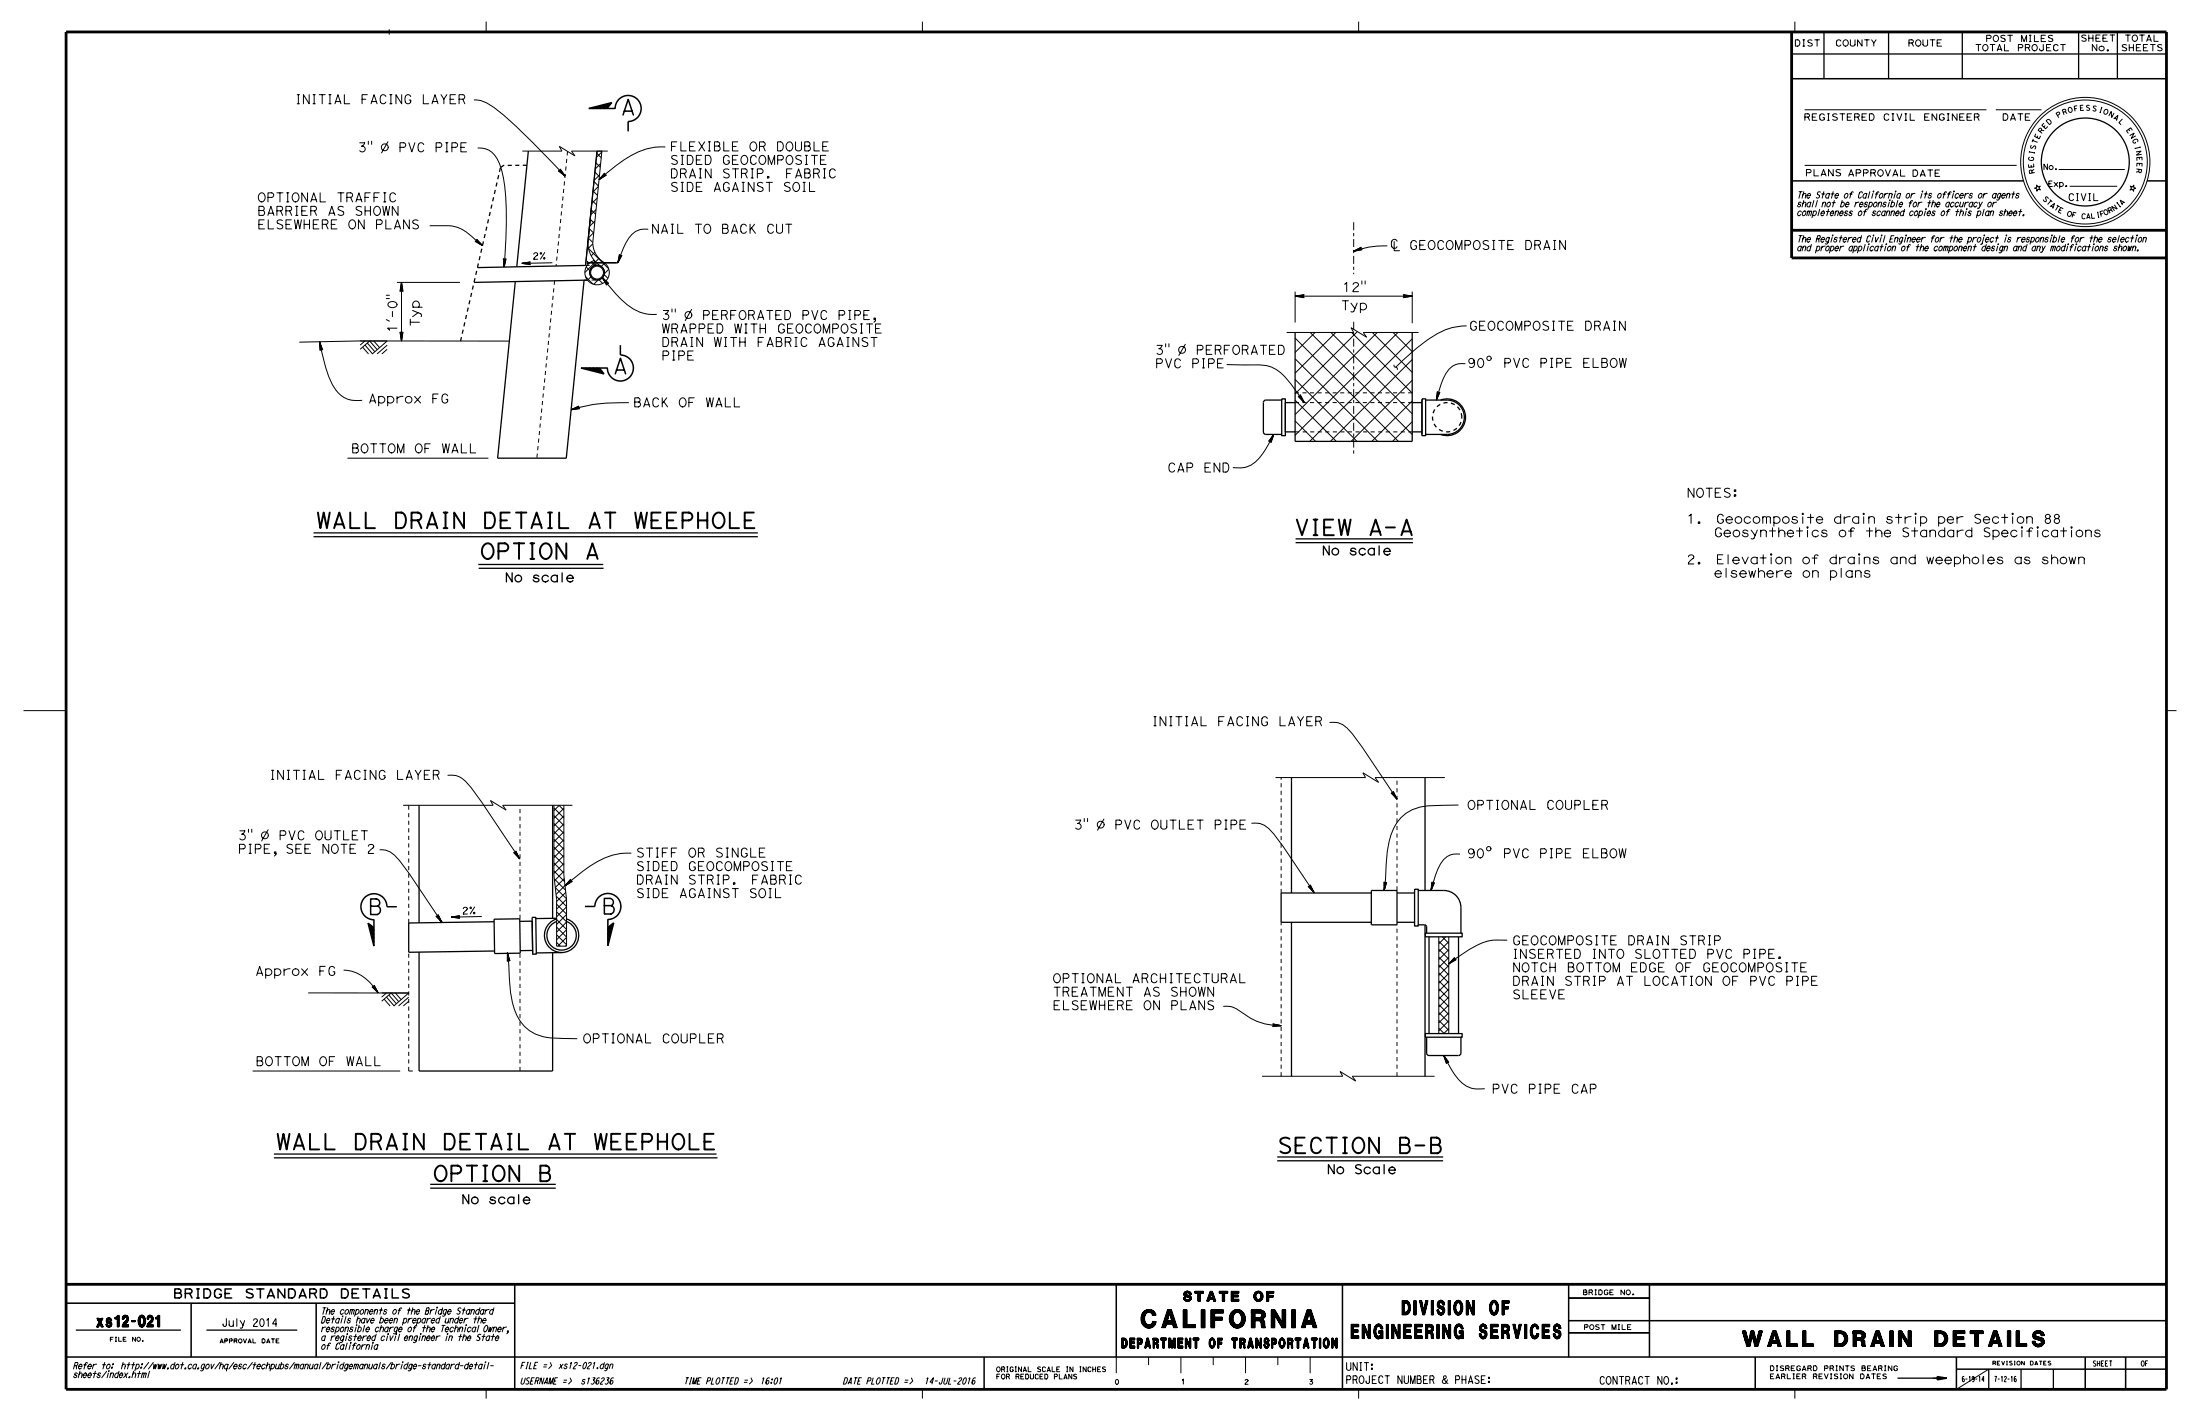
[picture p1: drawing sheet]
<svg xmlns="http://www.w3.org/2000/svg" width="432mm" height="279mm" viewBox="0 0 432 279" stroke-linecap="round" stroke-linejoin="round" font-family="sans-serif">
<g fill="none" stroke="#000" stroke-width=".25">
<path d="M351.6 10.6h73.6M358 6.3v9.1M370.7 6.3v9.1M385.1 6.3v9.1M408 6.3v9.1M415.6 6.3v9.1M103.7 29.7l-2.3 22.7M117.2 29.7l-2.3 22.4-21.2 .4M114.6 55l-3.5 34.9h-13.4l3.4-34.6M115.2 55l-22.2 .4M251.6 78.3h.7v7.2h-.7zM251.6 78.5h-3.2l-.4 .2v6.1l.2 .4h.2h3.2"/>
<path d="M254.2 79h-1.9v5.8h1.9M254.2 65.2v21.4h23v-21.4M277.2 79h1.9M279.1 78.3h.7v7.2h-.7zM279.1 78.5v6.7M279.8 78.5h4.2a3.4 3.4 0 0 1 3.4 3.4 3.4 3.4 0 0 1-3.4 3.3h-4.2M282.7 78.5a3.6 3.6 0 0 1 4.9 3.4 3.6 3.6 0 0 1-4.9 3.3M277.2 84.8h1.9M61.5 104.6h87.2M61.5 105.3h87.2M93.9 110.8h24.5M93.9 111.5h24.6"/>
<path d="M254.3 105.7h23M254.3 106.5h23M82.3 158v23.1M108.5 158v22.2M253.5 152.6v22.6M279.7 152.6v22.1M269.2 174.7h5v6.8h-5zM269.2 175.2h-17.7v5.8h17.7M274.2 175.2h3.4M277.6 174.5h.8v7.2h-.8zM278.4 174.7h5a3.4 3.4 0 0 1 3.3 3.4v5M82.3 186.8v23.4h26.2v-23.2"/>
<path d="M97 180.4l5-.1 .1 6.7-5 .1zM97 180.9l-16.8 .2v5.8l16.9-.3M102 180.8l2.5-.1v6.3M104.4 180h.8l.1 7.2h-.8zM104.5 186.5h-2.4M109.2 180.3a3.4 3.4 0 0 0-1.7 5.2 3.4 3.4 0 0 0 5.5 0 3.4 3.4 0 0 0-1.8-5.2M109.2 180.8a2.89 2.89 0 0 0-1.3 4.5 2.89 2.89 0 0 0 4.6 0 2.89 2.89 0 0 0-1.3-4.5M109.2 180.2l-4 .1M110.3 186.9l-5 .1M253.5 181v30.2M274.2 181h3.4M278.4 181.5h1.2l.3 .2 .1 1.4"/>
<path d="M279.7 181.5v29.7M279.8 183.1h7.2v.7h-7.2zM280.5 183.8v19M286.3 183.8v19M279.8 202.8h7.2v.7h-7.2zM280 203.5v3.2l.2 .4h6.1l.4-.2v-.2v-3.2M53.8 226.5h86.8M53.8 227.2h87M84.4 232.4h24.7M84.4 233.2h24.7M250.7 227h32.5M250.7 227.8h32.5"/>
<path d="M14.9 261h20.6M40.5 261h17.8M307.9 261.5h15.8M372.4 270.4h8.9M390.3 268.7v3.9M396.7 268.7v3.9M403 268.7v3.9"/>
<circle cx="409.3" cy="31.8" r="8.6"/>
<circle cx="117.2" cy="53.5" r="1.44"/>
</g>
<g fill="none" stroke="#000" stroke-width=".2">
<path d="M76.4 5.7v1.1M93 19.6l1 .1a9.9 9.9 0 0 1 4.4 2.5l5.8 5.4 6.7 6.9M95.4 4.2v2.1M181 4.2v2.1M266.7 4.2v2.1M352.3 4.2v2.1M70.6 28h1l-.2 .4-.4 .3a.58 .58 0 0 1 .6 .8 .58 .58 0 0 1-1 .1M72.3 27.7v.6M72.9 27.7v.6M76.2 27.8l-1.3 2.2M78.5 28.9h.7a.45 .45 0 0 0 .4-.4 .45 .45 0 0 0-.4-.5h-.7v1.8M80.2 28l.6 1.8 .6-1.8"/>
<path d="M83.2 28.4a.6 .6 0 0 0-.8-.3 .6 .6 0 0 0-.4 .7 .65 .65 0 0 0 .2 .9 .65 .65 0 0 0 .9-.1l.1-.1M85.6 28.9h.7a.45 .45 0 0 0 .4-.4 .45 .45 0 0 0-.4-.5h-.7v1.8M87.5 28h.4M87.5 29.8h.4M87.7 28v1.8M88.7 28.9h.7a.45 .45 0 0 0 .4-.4 .45 .45 0 0 0-.4-.5h-.7v1.8M90.5 28.9h.7M91.5 28h-1v1.8h1.1M93.8 29.1a4.1 4.1 0 0 1 4.3 3.1 30.4 30.4 0 0 1 1.3 10.7l-.5 9.5M102.5 29.7h7.8l-.5-1 3 1.9-.6-.9h7.1M109.6 33.5l1.3 1M109.7 33.5h-.2l1.4 1"/>
<path d="M109.7 33.5l1.2 1M109.8 33.5l1.1 1M109.9 33.5l1 1M109.9 33.5h-.2M109.9 33.4l1 1.1M109.9 33.3l.1-.2 .9 1.4M109.9 33.3v.2M109.9 33.3l1 1.2M109.9 33.2l1 1.3M116.2 39.3l.9 .9M116.4 37.5l.9 .8M116.6 35.6l.9 .9"/>
<path d="M116.8 33.8l.8 .9M116.9 31.9l.9 .9M117.1 30.1l.9 .9M117.2 29.7h.9l-1.8 17.9a4.8 4.8 0 0 0 2.6 4.2 2.4 2.4 0 0 1-.3 3.7 2.4 2.4 0 0 1-3.6-1.1 2.4 2.4 0 0 1 1.7-3.3l.2 1a1.45 1.45 0 0 0-1 2 1.45 1.45 0 0 0 2.2 .5 1.45 1.45 0 0 0-.1-2.3 5.5 5.5 0 0 1-2.6-4.8zM117.2 38.9l-1.1 1M117.4 36.6l-1 1.1M117.7 34.3l-1.1 1.1M117.9 32.1l-1.1 1.1M118.1 29.8l-1.1 1.1M118.7 34l-1.1 1.2M118.7 34.1l-1.1 1.1M118.7 34.2l-1.1 1"/>
<path d="M118.7 34.3l-1.1 .9M118.7 34.3v-.4l-1.1 1.3M118.7 34.3h.2M118.8 34.3l-1.2 .9M118.9 34.3l-1.3 .9M118.9 34.3l.1 .1-1.4 .8M119 34.3l-1.4 .9M130.6 28.8a12.3 12.3 0 0 0-8.4 2.8l-4.6 3.6M354.2 21.5h35.7M354.2 32.5h41.6M367.6 38l-.2 .9M370.8 39.7l-.2 .9"/>
<path d="M372 38l-.3 .9M377.2 38l-.2 .9M383.4 38l-.2 .9M391.7 21.5h9M399.7 36.3l.3 .4 .4-.2-.2 .4 .3 .4-.5-.2-.2 .4v-.4l-.5-.2 .4-.1zM404.1 33.3h12.9M406.2 36.6h9.4M418.1 36.5l.4 .2 .3-.4v.5l.4 .1-.4 .2v.4l-.3-.3-.4 .1 .3-.4zM75.8 57.9h.6M75.8 58.6h.6M77.9 55.4h12.4M78.8 55.4l.1 1.7"/>
<path d="M78.8 55.4l-.3 1.8 .1-.1M78.8 55.4v11.5M78.8 55.4l.3 1.8-.3-.2-.2 .1M78.8 55.4l-.2 1.7M78.8 55.4l-.1 1.7M78.8 55.4l.2 1.8M78.8 55.4l.2 1.7M78.8 55.4l-.2 1.8M84.3 44.3a15.5 15.5 0 0 1 5.8 .4 15.8 15.8 0 0 1 4 3l.6 .5M93.3 47.3l1.4 .9M93.4 47.3h-.2l1.5 .9M93.4 47.3l1.3 .9"/>
<path d="M93.5 47.2l1.2 1M93.5 47.2l-.1 .1M93.5 47.1l.1-.2 1.1 1.3M93.5 47.1v.1M93.5 47.1l1.2 1.1M93.5 47l1.2 1.2M98.8 50.8l.2 1.6M98.9 50.8l-.1-.1 .2 1.7M98.9 50.8l.1 1.6M98.9 50.8l.1 .1M99 50.9v1.5M99.1 50.9l-.1 1.5"/>
<path d="M99.2 50.8l-.2 1.6M99.2 50.8h.1l-.3 1.6M99.2 50.8l-.2 .1M99.3 50.8l-.3 1.6M102.4 51.7l1.6 .1M102.4 51.7h1.6M102.4 51.7l1.7 .2-.1-.1M102.4 51.7l1.7 .2M104 51.6l-1.6 .1M104 51.5l.1-.1-1.7 .3M104 51.5l-1.6 .2M104 51.5v.3"/>
<path d="M104.1 51.4l-1.7 .3M108.4 51.6l-6 .1M114.9 54.3l1.5 1.4M115.1 52.4l.7 .7M115.3 51.3l.1 .5zM115.4 51.5l5.9 .1h-5.9zM115.5 48.8l4 3.9M115.7 44.9l.8 .8M115.8 43l.9 .9M116 54.3l-.7 .7M116 41.2l.9 .8M116.1 40.7l-1.2 11.4"/>
<path d="M116.1 51.4l.7 .7M116.4 47.8l-.9 .9M116.5 45.6l-1 1.1 .8 .9M116.8 51.5l-2 2M116.8 49.5l-.8 .7M116.8 43.4l-1.1 1M117 41.1l-1.1 1.1M117.4 54.9l-.9 .9M117.5 54.9l.8 .7M117.6 50.7l-.7 .7M118.2 54.5l.9 1.5v-.2M118.2 54.5l1 1.2"/>
<path d="M118.2 54.5l.9 1.4M118.2 54.5l1.1 1.1M118.2 54.5l1.3 1.1h-.2M118.2 54.5l.9 1.3M118.2 54.5l.9 1.2M118.2 54.5l1.2 1.1M118.2 54.5a23.2 23.2 0 0 0 6.5 6.4 7.7 7.7 0 0 0 4.2 .8M118.6 53.9l.7 .7M118.7 51.6l-.7 .7M119.2 55.7l-.1 .1M119.3 55.6l-.1 .1M119.5 52.8l-.9 .9"/>
<path d="M121.6 50l-.3 1.6M121.7 50l-.4 1.6M121.7 50.1l-.4 1.5M121.8 50.2l-.5 1.4M121.8 50.2l-.2-.3-.3 1.7M121.8 50.1l-.5 1.5M121.9 50.1h.2l-.8 1.5M121.9 50.1l-.1 .1M121.9 50.1l-.6 1.5M122 50.1l-.7 1.5M127.2 45a3.9 3.9 0 0 0-4.1 2.2l-.8 1.6-1 2.8M254.2 58.1h23"/>
<path d="M254.2 58.1l1.7 .2M254.2 58.1l1.6 .1M254.2 57.2v6.1M254.2 58.1l1.8 .3-.1-.1M255.8 58l-1.6 .1M255.9 58l.1-.2-1.8 .3M255.9 58l-1.7 .1M255.9 58v.3M255.9 57.9l-1.7 .2M267.1 48.8l.3 .2-1.7 .3M267.1 48.8l-1.4 .5M267.1 48.7l-1.4 .6"/>
<path d="M267.1 48.6v.2M267.1 48.6l.1-.1-1.5 .8M267.1 48.6l-1.4 .7M267.2 48.6l-1.5 .7M267.2 48.9l-1.5 .4M267.3 55.1v.6M267.3 49l-1.6 .3M267.9 55.1v.6M272.3 48.2a17.4 17.4 0 0 0-6.6 1.1M273.6 47.4v1.8h1.1M274.2 47.3a.6 .6 0 0 0-.8-.3 .6 .6 0 0 0-.3 .8 .65 .65 0 0 0 .2 .8 .65 .65 0 0 0 .9-.2M275.4 57.9l1.8 .2"/>
<path d="M275.5 58l1.7 .1M275.5 58l-.1-.2 1.8 .3M275.5 58v.3M277.2 58.1l-1.8 .3 .1-.1M277.2 58.1l-1.8 .2M277.2 57.2v6.2M277.2 58.1l-1.7 .2M277.2 58.1l-1.7 .1M278 47.6a.6 .6 0 0 0-.8-.4 .6 .6 0 0 0-.3 .8 .65 .65 0 0 0 .2 .8 .65 .65 0 0 0 .9-.1v-.5h-.3M278.7 48.1h.7M279.7 47.2h-1v1.8h1.1M280.6 47.4a.74 .74 0 0 1 .9 .1 .74 .74 0 0 1 .1 .9 .68 .68 0 0 1-.8 .5 .68 .68 0 0 1-.5-.9z"/>
<path d="M283.3 47.6a.6 .6 0 0 0-.7-.4 .6 .6 0 0 0-.4 .8 .65 .65 0 0 0 .2 .8 .65 .65 0 0 0 .9 0v-.2M284.1 47.4a.74 .74 0 0 1 .9 .1 .74 .74 0 0 1 .2 .9 .68 .68 0 0 1-.9 .5 .68 .68 0 0 1-.4-.9zM285.7 49v-1.8l.6 1.8 .6-1.8v1.8M287.5 48.1h.7a.45 .45 0 0 0 .5-.5 .45 .45 0 0 0-.4-.4h-.8v1.8M289.5 47.4a.74 .74 0 0 1 .9 .1 .74 .74 0 0 1 .1 .9 .68 .68 0 0 1-.9 .5 .68 .68 0 0 1-.4-.9zM292.1 47.3a.58 .58 0 0 0-.6-.1 .58 .58 0 0 0-.4 .5l.5 .3a.47 .47 0 0 1 .6 .3 .47 .47 0 0 1-.3 .6l-.4 .1-.4-.2M293 47.2h.4M293 49h.4M293.2 47.2v1.8M294.2 47.2h1.1M294.7 47.2v1.8M295.9 48.1h.8"/>
<path d="M297 47.2h-1.1v1.8h1.1M299.5 47.2h.6a1 1 0 0 1-.1 1.8h-.5zM301.2 48.1h.8l.4 .9M302 48.1a.45 .45 0 0 0 .4-.5 .45 .45 0 0 0-.4-.4h-.8v1.8M303 49l.6-1.8 .6 1.8M303.1 48.5h1M304.9 47.2h.4M304.9 49h.4M305.1 47.2v1.8M307.3 47.2v1.8l-1.2-1.8v1.8M359.6 46.6l-.2 .9M366.7 48.3l-.2 .9"/>
<path d="M367.6 46.6l-.2 .9M369.2 46.6l-.2 .9M370.1 48.3l-.2 .9M374 46.6l-.2 .9M377.9 41.4l-.2 .9M385.9 41.4l-.2 .9M389.4 46.6l-.4 1.2-.2 .1M392.1 48.3l-.2 .9M393.7 46.6l-.2 .9M402.6 46.6l-.2 .9M405.8 48.3l-.2 .9M407.4 48.3l-.2 .9"/>
<path d="M410.9 48.3l-.3 .9M419.3 46.6l-.2 .9M62.7 67.1l.2 1.6M62.7 67.1l.3 1.5M62.7 67.1a25.6 25.6 0 0 0 3.3 9.5 5.3 5.3 0 0 0 5.1 2M62.7 67.1l.5 1.5M62.7 67.1l.1 1.7 .1-.1M62.7 67.1l.4 1.5M62.7 67.1l.7 1.6-.4-.1M62.7 67.1l.6 1.5M63 68.6l-.1 .1M70.7 68.5l1.9-1.6 1.4 1.7"/>
<path d="M71.2 68.1l1.1 1.4M71.6 66.9l-.9 .8M71.6 67.7l1.5 1.7M72.1 67.3l1.5 1.7M73.4 66.9l1.1 1.3M75.8 62.7l.6 .3M76 67.7l-2 1.8M76 68.5l-1.1 1M76 66.9l-3 2.6M78.6 65.2l.2 1.7M78.6 65.2l-.1-.1 .3 1.8M78.6 65.2l.2 .1 .3-.2-.3 1.8"/>
<path d="M78.7 65.3l.1 1.6M78.9 65.3l-.1 1.6M79 65.2l-.2 1.7M100 66.9h-29.3l-11.9 .2M113.5 80l.3 .2-1.7 .2M113.5 80l-1.4 .4M113.6 79.9l-1.5 .5M113.6 79.8v-.1l-1.5 .7M113.6 79.8l-1.5 .6M113.6 79.8l-.1 .2M113.6 79.7l-1.5 .7M123.4 79a33 33 0 0 0-11.3 1.4"/>
<path d="M130.2 60.9h1l-.2 .4-.4 .3a.58 .58 0 0 1 .6 .8 .58 .58 0 0 1-1 .1M131.9 60.6v.6M132.5 60.6v.6M135.7 60.7l-1.2 2.2M138.1 61.8h.7a.45 .45 0 0 0 .4-.4 .45 .45 0 0 0-.4-.5h-.7v1.8M139.9 61.8h.7M140.9 60.9h-1v1.8h1.1M141.6 61.8h.8l.4 .9M142.4 61.8a.45 .45 0 0 0 .4-.4 .45 .45 0 0 0-.4-.5h-.8v1.8M143.4 61.8h.7M144.4 60.9h-1v1.8M145.4 61.1a.74 .74 0 0 1 .9 .1 .74 .74 0 0 1 .1 .9 .68 .68 0 0 1-.9 .6 .68 .68 0 0 1-.4-.9z"/>
<path d="M146.9 61.8h.8l.4 .9M147.7 61.8a.45 .45 0 0 0 .4-.4 .45 .45 0 0 0-.4-.5h-.8v1.8M148.7 62.7l.6-1.8 .6 1.8M148.9 62.3h.9M150.5 60.9h1.2M151.1 60.9v1.8M152.3 61.8h.7M153.3 60.9h-1v1.8h1.1M154 60.9h.6a1 1 0 0 1 0 1.8h-.6zM157.6 61.8h.7a.45 .45 0 0 0 .4-.4 .45 .45 0 0 0-.4-.5h-.7v1.8M159.3 60.9l.6 1.8 .6-1.8M162.3 61.3a.6 .6 0 0 0-.8-.3 .6 .6 0 0 0-.4 .7 .65 .65 0 0 0 .2 .9 .65 .65 0 0 0 .9-.1l.1-.1"/>
<path d="M164.7 61.8h.7a.45 .45 0 0 0 .4-.4 .45 .45 0 0 0-.4-.5h-.7v1.8M166.6 60.9h.4M166.6 62.7h.4M166.8 60.9v1.8M167.8 61.8h.7a.45 .45 0 0 0 .4-.4 .45 .45 0 0 0-.4-.5h-.7v1.8M169.5 61.8h.8M170.6 60.9h-1.1v1.8h1.2M171.5 62.4h.3v.3h-.3zM171.8 62.7v.2l-.3 .3M227.1 67.8h1l-.2 .4-.4 .2a.58 .58 0 0 1 .6 .8 .58 .58 0 0 1-1 .1M228.8 67.5v.6M229.4 67.5v.6"/>
<path d="M232.6 67.6l-1.2 2.1M235 68.7h.7a.45 .45 0 0 0 .4-.5 .45 .45 0 0 0-.4-.4h-.7v1.7M236.8 68.7h.7M237.8 67.8h-1v1.7h1.1M238.5 68.6h.8l.3 .9M239.3 68.6a.45 .45 0 0 0 .3-.4 .45 .45 0 0 0-.3-.4h-.8v1.7M240.3 68.7h.7M240.7 71.5l3.1 .1a15.7 15.7 0 0 1 6 .6 12.7 12.7 0 0 1 4.8 4.8l1.4 2M241.3 67.8h-1v1.7M242.2 67.9a.74 .74 0 0 1 1 .1 .74 .74 0 0 1 .1 .9 .68 .68 0 0 1-.9 .6 .68 .68 0 0 1-.4-.9zM243.8 68.6h.8l.4 .9M244.6 68.6a.45 .45 0 0 0 .4-.4 .45 .45 0 0 0-.4-.4h-.8v1.7"/>
<path d="M245.6 69.5l.6-1.7 .6 1.7M245.7 69.1h.9M247.4 67.8h1.2M248 67.8v1.7M249.2 68.7h.7M250.2 67.8h-1v1.7h1.1M250.9 67.8h.6a1 1 0 0 1 0 1.7h-.6zM252.5 65.2h13.2l-.5-.9 3 1.9-.6-1h10.8M254.2 66.3l20.3 20.3M254.2 70.4l16.2 16.2M254.2 74.5l12.1 12.1M254.2 78.5l8.1 8.1"/>
<path d="M254.8 77.8l1.2 1.2M254.9 77.8h-.1l1.2 1.2M254.9 77.8l1.1 1.2M255 77.7l1 1.3M255.1 77.7l.1-.3 .8 1.6M255.1 77.7l.9 1.3M255.1 77.7l-.2 .1M255.2 77.6l.8 1.4M255.2 77.5l.8 1.5M257.2 65.2l20 20.1M258.1 65.2l-3.9 4M261.2 65.2l16 16"/>
<path d="M262.2 65.2l-8 8M265.3 65.2l11.9 11.9M266.4 65.1l-12.2 12.2M269.4 65.2l7.8 7.9M270.3 65.2l-16.1 16.2M273.4 65.2l3.8 3.8M273.6 71.6l.1 .4 .5 .2 .1 .4M274.4 65.2l-20.2 20.2M277.2 74.6l-12 12M277.2 70.6l-16.1 16M277.2 78.7l-7.9 7.9M277.2 66.5l-20.1 20.1"/>
<path d="M282.2 76.9l-.3 1.6M282.3 77l-.4 1.5M282.3 77.1l-.4 1.4M282.3 77.1l-.2-.3-.2 1.7M282.4 77l-.5 1.5M282.5 77h.1l-.7 1.5M282.5 77l-.2 .1M282.5 77l-.6 1.5M282.6 77l-.7 1.5M287.6 71.4a3.7 3.7 0 0 0-4.1 2.4l-.7 1.7-.9 3M287.8 63.9a12.2 12.2 0 0 0-7.7 2.8 51 51 0 0 0-6.2 5.4M68.2 89.9h27.7"/>
<path d="M113.6 80l-1.5 .4M113.7 80.1l-1.6 .3M113.7 80.2l-1.6 .2M250 85.2l-.5 1.7-.2-.3M250 85.2l-.9 1.4M250 85.2l-.8 1.4M250 85.2l-.6 1.6M250 85.2l-.6 1.5M250 85.2l-.7 1.4M250 85.3a14.5 14.5 0 0 1-4.4 5.9 5.8 5.8 0 0 1-3.6 .6M250 85.2l-1 1.4h.3M254.2 82.6l4 4"/>
<path d="M277.2 82.8l-3.9 3.8M347.6 109.4v1.3M353.8 101.4v1.3M354.8 104.1v1.3M364.9 109.4v1.3M365.8 101.4v1.3M376 101.4v1.3M395 101.4v1.3M396.8 104.1v1.3M399.9 104.1v1.3M406.6 104.1v1.3M4.6 139.5h8.4"/>
<path d="M425.2 139.5h2M79.1 158h17.7l-.5-.9 3 1.9-.6-1h13.7M87.8 152.1a4.2 4.2 0 0 1 4.4 2.1l2.1 2.9 7.8 11.5M108.7 158.5l2 2M109.7 158l1 1M109.8 158l-1.1 1.1M110.7 158.6l-2 2M110.7 158v13.7l.5 4.8v9.2h-2v-9.2l-.5-4.8v-13.7M250.3 152.6h17.7l-.5-1 3.1 1.9-.7-.9h13.7M260.9 141.8a4.1 4.1 0 0 1 3.9 1.5 117.7 117.7 0 0 1 7.7 11l1.7 2.5M273.1 155.6l1.1 1.2M273.2 155.6h-.2l1.2 1.2"/>
<path d="M273.2 155.6l1 1.2M273.3 155.6l.9 1.2M273.3 155.6h-.1M273.4 155.5l.8 1.3M273.4 155.4l.8 1.4M273.4 155.4l.1-.1 .7 1.5M273.4 155.4l-.1 .2M273.4 155.3l.8 1.5M286.3 158h-1.6a22.5 22.5 0 0 0-6.9 .7 8.2 8.2 0 0 0-5.1 6.3l-.5 2.9-.3 5.1-.2 1.7M47.1 163h1l-.2 .4-.4 .3a.58 .58 0 0 1 .6 .8 .58 .58 0 0 1-1 .1M48.8 162.7v.6M49.4 162.7v.6"/>
<path d="M52.6 162.8l-1.2 2.2M55 163.9h.7a.45 .45 0 0 0 .4-.4 .45 .45 0 0 0-.4-.5h-.7v1.8M56.7 163l.6 1.8 .6-1.8M59.6 163.4a.6 .6 0 0 0-.7-.3 .6 .6 0 0 0-.4 .7 .65 .65 0 0 0 .2 .9 .65 .65 0 0 0 .9-.1v-.1M62.2 163.2a.74 .74 0 0 1 .9 .1 .74 .74 0 0 1 .2 .9 .68 .68 0 0 1-.9 .6 .68 .68 0 0 1-.4-.9zM63.8 163v1.4a.61 .61 0 0 0 .6 .4 .61 .61 0 0 0 .6-.4v-1.4M65.6 163h1.2M66.2 163v1.8M67.4 163v1.8h1.1M69.1 163.9h.8M70.2 163h-1.1v1.8h1.2M70.9 163h1.2"/>
<path d="M71.5 163v1.8M74.5 166.8a3.7 3.7 0 0 1 3.3 1.4 103.5 103.5 0 0 1 7.4 10.5l1.5 2.3M85.6 179.8l1.1 1.2M85.7 179.8h-.2l1.2 1.2M85.7 179.8l1 1.2M85.8 179.8l.9 1.2M85.9 179.8l.8 1.2M85.9 179.8h-.2M85.9 179.7l.8 1.3M85.9 179.6l.8 1.4M85.9 179.6l.1-.1 .7 1.5M85.9 179.6v.2"/>
<path d="M86 179.5l.7 1.5M88.6 180l1.6 .1M88.6 180l1.7 .2-.1-.1M88.6 180h1.5M90.1 179.9l-1.5 .1M90.1 179.9l.1 .2M90.2 179.8l-.1 .1M90.2 179.8v-.1l-1.6 .3M90.2 179.8l-1.6 .2M90.2 179.7l-1.6 .3M94.6 179.9l-6 .1M100.9 167.3l1.1 1.2"/>
<path d="M101 167.3h-.2l1.2 1.2M101 167.3l1 1.2M101.1 167.3l.9 1.2M101.1 167.3h-.1M101.2 167.2l.8 1.3M101.2 167.1l.1-.1 .7 1.5M101.2 167.1l-.1 .2M101.2 167.1l.8 1.4M101.2 167l.8 1.5M108.7 170.9l2.1 2.1M108.7 169.4l2 1.9M108.7 167.8l2 2"/>
<path d="M108.7 166.3l2 1.9M108.7 164.7l2 1.9M108.7 163.1l2 2M108.7 161.6l2 1.9M108.7 160l2 2M108.8 172.5l2.2 2.2M109.2 175.9l2 2M109.2 177.4l2 2M109.2 178.9l2 2M110.7 169.4l-2 2M110.7 167.9l-2 1.9M110.7 166.3l-2 2"/>
<path d="M110.7 164.8l-2 1.9M110.7 163.2l-2 2M110.7 161.7l-2 1.9M110.7 160.1l-2 2M110.7 171l-1.9 1.8M110.7 172.4l-1.7 1.8 2.2 2.2M110.9 173.8l-1.8 1.7M111 175.1l-1.8 1.8M111.2 176.5l-2 1.9M111.2 178l-2 1.9M111.2 179.5l-2 1.9M112 172.6l-1.1 1.2"/>
<path d="M112 172.7v-.2l-1.1 1.3M112 172.7l-1.1 1.1M112 172.7v.2M112 172.8l-1.1 1M112 172.9l-1.1 .9M112 172.9l.4 .1-1.5 .8M112.1 172.9l-1.2 .9M112.2 172.9l-1.3 .9M112.3 172.9l-1.4 .9M123.9 167.4a12.3 12.3 0 0 0-8.4 2.8l-4.6 3.6M211.1 160.9h1l-.2 .4-.4 .3a.58 .58 0 0 1 .7 .8 .58 .58 0 0 1-1.1 .1M212.8 160.6v.6"/>
<path d="M213.5 160.6v.6M216.7 160.7l-1.3 2.2M219 161.8h.7a.45 .45 0 0 0 .5-.4 .45 .45 0 0 0-.4-.5h-.8v1.8M220.8 160.9l.6 1.8 .5-1.8M223.7 161.3a.6 .6 0 0 0-.8-.3 .6 .6 0 0 0-.3 .7 .65 .65 0 0 0 .2 .9 .65 .65 0 0 0 .8-.1l.1-.1M226.3 161.1a.74 .74 0 0 1 .9 .1 .74 .74 0 0 1 .1 .9 .68 .68 0 0 1-.8 .6 .68 .68 0 0 1-.5-.9zM227.8 160.9v1.4a.61 .61 0 0 0 .6 .4 .61 .61 0 0 0 .6-.4v-1.4M229.7 160.9h1.1M230.2 160.9v1.8M231.5 160.9v1.8h1M233.2 161.8h.7M234.2 160.9h-1v1.8h1.1"/>
<path d="M235 160.9h1.1M235.6 160.9v1.8M238.5 161.8h.7a.45 .45 0 0 0 .4-.4 .45 .45 0 0 0-.3-.5h-.8v1.8M240.4 160.9h.4M240.4 162.7h.4M240.6 160.9v1.8M241.6 161.8h.7a.45 .45 0 0 0 .4-.4 .45 .45 0 0 0-.3-.5h-.8v1.8M243.4 161.8h.7M244.4 160.9h-1v1.8h1.1M245.6 161.6a4.2 4.2 0 0 1 4 1.6 147.8 147.8 0 0 1 8.4 12M256.8 173.9l1.1 1.3M256.9 173.9l1 1.3"/>
<path d="M257 173.9l.9 1.3M257 173.9h-.3l1.2 1.3M257.1 173.8l.8 1.4M257.1 173.8l.1-.2 .7 1.6M257.1 173.8l-.1 .1M257.1 173.7l.8 1.5M271.7 173.1v1.6M271.8 173.1l-.2-.1 .1 1.7M271.8 173.1l-.1 1.6M271.8 173.1l.1 .2M271.8 173.2l-.1 1.5M271.9 173.3l-.2 1.4"/>
<path d="M272 173.2l-.3 1.5M272 173.2l.2-.1-.5 1.6M272 173.2l-.1 .1M272.1 173.2l-.4 1.5M281.1 173.1l-.2 1.6M281.1 173.2l-.2 1.5M281.2 173.2l-.3 1.5M281.3 173.3l-.4 1.4M281.3 173.3l-.3-.2-.1 1.6M281.4 173.2h.2l-.7 1.5M281.4 173.2l-.1 .1M281.4 173.2l-.5 1.5"/>
<path d="M281.5 173.2l-.6 1.5M286.6 167.6a3.7 3.7 0 0 0-4.1 2.4l-.8 1.7-.8 3M60.5 194.8l19.7 .1-2.9 2.5M67.4 190.4a8.4 8.4 0 0 1 6.8 4.4M73.1 193.6l1.1 1.2M73.2 193.6l1 1.2M73.3 193.6l.9 1.2M73.3 193.6h-.3l1.2 1.2M73.4 193.5l.8 1.3M73.4 193.5v-.2l.8 1.5M73.4 193.5l-.1 .1M73.4 193.4l.8 1.4"/>
<path d="M74.9 196.5l1.9-1.6 1.5 1.7M75.4 196.1l1.2 1.3M75.8 194.9l-.9 .8M75.9 195.7l1.4 1.7M76.3 195.3l1.5 1.7M77.6 194.9l1.1 1.3M80.2 195.7l-2 1.7M80.2 196.5l-1 .9M99.6 187.1l.2 1.7 .2 3.8a15.4 15.4 0 0 0 2.3 8 8.1 8.1 0 0 0 6.3 3.1l4.7 .1M99.6 187l.2 1.5M99.6 187l.1 1.5M99.6 187v1.7l.1-.1"/>
<path d="M99.6 187l.4 1.5M99.6 187l.4 1.6M99.6 187l.3 1.5M99.6 187v1.6M99.6 187l.1 1.6M99.6 187l.5 1.6-.1-.1M99.8 188.5h.2M99.8 188.5l-.1 .1M109.2 180.4l2 2M109.2 181.9l2 2M109.2 183.4l2 2M109.2 184.9l.8 .8"/>
<path d="M111 181.1l.2-.1-2 1.9M111.2 184l-1.7 1.7M111.2 185.5l-.2 .2M111.2 182.5l-2 1.9M240.1 197.5a4.5 4.5 0 0 1 3.7 1.2 11.6 11.6 0 0 0 7.6 2.6M282.4 183.8v19M282.4 198.7l1.9 1.9M282.4 197.1l1.9 2M282.4 195.6l1.9 1.9M282.4 194l1.9 2M282.4 192.5l1.9 1.9M282.4 190.9l1.9 2"/>
<path d="M282.4 189.4l1.9 1.9M282.4 187.8l1.9 2M282.4 186.3l1.9 1.9M282.4 184.7l1.9 2M283.1 183.8l1.2 1.3M283.8 183.8l-1.4 1.4M284.3 198.8l-1.9 1.9M284.3 197.2l-1.9 2M284.3 195.7l-1.9 1.9M284.3 194.1l-1.9 2M284.3 192.6l-1.9 1.9M284.3 191l-1.9 2"/>
<path d="M284.3 189.5l-1.9 1.9M284.3 187.9l-1.9 2M284.3 186.4l-1.9 1.9M284.3 184.8l-1.9 1.9M284.3 183.8v19M285.5 188l-1.2 1.1M285.5 188v.2M285.5 188v-.1l-1.2 1.2M285.5 188.1l-1.2 1M285.5 188.2l-1.2 .9M285.5 188.2l.2 .1M285.6 188.2l-1.3 .9"/>
<path d="M285.7 188.3l-1.4 .8M285.7 188.3h.1l-1.5 .8M285.8 188.3l-1.5 .8M295.8 184.5a10.4 10.4 0 0 0-7.3 1.7l-4.2 2.9M49.6 210.2h28.9M247.7 211.2h15.8l-.5-.9 3.1 1.8-.7-.9h16.2M249.8 201l1.7 .3M249.9 201l1.6 .3M249.9 201.3h1.6M249.9 201.1l1.6 .2M250 201.2l-.1 .1M250 201.2l1.5 .1"/>
<path d="M250 201.2l-.2-.3 1.7 .4M251.5 201.3l-1.7 .2 .1-.2M251.5 201.3l-1.7 .1M251.5 201.3h-1.6M282.4 201.8l1 1M282.4 200.2l1.9 2M283.4 207.1l1 1.4h-.3M283.4 207.1a14.5 14.5 0 0 0 4.4 6 5.8 5.8 0 0 0 3.6 .5M283.4 207.1l.7 1.4M283.4 207.1l.6 1.4M283.4 207.1l.5 1.6 .2-.2M283.4 207.1l.8 1.4"/>
<path d="M283.4 207.1l.5 1.6M283.4 207.1l.6 1.5M283.4 207.1l.9 1.4M284.3 200.3l-1.9 2M284.3 201.9l-.9 .9M67.1 258.7l-.2 .9M85.7 257l-.3 .9M21.3 269.4l-.3 1M22 268.3h.1v.2h-.2zM22.1 267.6h.2l-.1 .2h-.1zM66.4 267.7l-.3 .9M68.1 262.2l-.3 .9"/>
<path d="M68.7 263.9l-.2 .9M69.9 260.4l-.3 1M73.1 263.9l-.2 .9M76.1 262.2l-.3 .9M77.7 262.2l-.3 .9M78.9 267.7l-.2 .9M82.5 262.2l-.3 .9M87.7 262.2l-.2 .9M91.4 260.4l-.2 1M95.2 267.7l-.3 .9M95.4 272.6v1.9M181 272.6v1.9"/>
<path d="M219.1 266.3v3.2M225.4 266.3v1.6M231.8 266.3v3.2M238.1 266.3v1.6M244.5 266.3v3.2M250.8 266.3v1.6M257.1 266.3v3.2M266.7 272.6v1.9M352.3 272.6v1.9M379.3 270.4h2.8M390.3 268.7l-6.3 3.9"/>
<circle cx="75.5" cy="28.9" r=".67"/>
<circle cx="367.7" cy="37.6" r=".08"/>
<circle cx="370.9" cy="39.3" r=".08"/>
<circle cx="372.1" cy="37.6" r=".08"/>
<circle cx="377.3" cy="37.6" r=".08"/>
<circle cx="383.5" cy="37.6" r=".08"/>
<circle cx="409.3" cy="31.8" r="12.7"/>
<circle cx="409.3" cy="31.8" r="12.2"/>
<circle cx="117.2" cy="53.5" r="1.26"/>
<circle cx="359.7" cy="46.2" r=".08"/>
<circle cx="366.8" cy="47.9" r=".08"/>
<circle cx="367.7" cy="46.2" r=".08"/>
<circle cx="369.3" cy="46.2" r=".08"/>
<circle cx="370.2" cy="47.9" r=".08"/>
<circle cx="374.1" cy="46.2" r=".08"/>
<circle cx="378" cy="41" r=".08"/>
<circle cx="386" cy="41" r=".08"/>
<circle cx="389.5" cy="46.2" r=".08"/>
<circle cx="392.2" cy="47.9" r=".08"/>
<circle cx="393.8" cy="46.2" r=".08"/>
<circle cx="402.7" cy="46.2" r=".08"/>
<circle cx="405.9" cy="47.9" r=".08"/>
<circle cx="407.5" cy="47.9" r=".08"/>
<circle cx="411" cy="47.9" r=".08"/>
<circle cx="419.4" cy="46.2" r=".08"/>
<circle cx="135.1" cy="61.8" r=".67"/>
<circle cx="232" cy="68.7" r=".67"/>
<circle cx="292.3" cy="70.3" r=".42"/>
<circle cx="347.6" cy="108.8" r=".13"/>
<circle cx="353.8" cy="100.8" r=".13"/>
<circle cx="354.8" cy="103.5" r=".13"/>
<circle cx="364.9" cy="108.8" r=".13"/>
<circle cx="365.8" cy="100.8" r=".13"/>
<circle cx="376" cy="100.8" r=".13"/>
<circle cx="395" cy="100.8" r=".13"/>
<circle cx="396.8" cy="103.5" r=".13"/>
<circle cx="399.9" cy="103.5" r=".13"/>
<circle cx="406.6" cy="103.5" r=".13"/>
<circle cx="52" cy="163.9" r=".67"/>
<circle cx="216" cy="161.8" r=".67"/>
<circle cx="292.2" cy="166.5" r=".42"/>
<circle cx="67.2" cy="258.3" r=".08"/>
<circle cx="85.8" cy="256.6" r=".08"/>
<circle cx="21.4" cy="269.1" r=".08"/>
<circle cx="66.5" cy="267.3" r=".08"/>
<circle cx="68.2" cy="261.8" r=".08"/>
<circle cx="68.9" cy="263.5" r=".08"/>
<circle cx="70" cy="260" r=".08"/>
<circle cx="73.2" cy="263.5" r=".08"/>
<circle cx="76.2" cy="261.8" r=".08"/>
<circle cx="77.8" cy="261.8" r=".08"/>
<circle cx="79" cy="267.3" r=".08"/>
<circle cx="82.6" cy="261.8" r=".08"/>
<circle cx="87.8" cy="261.8" r=".08"/>
<circle cx="91.5" cy="260" r=".08"/>
<circle cx="95.3" cy="267.3" r=".08"/>
</g>
<g fill="none" stroke="#000" stroke-width=".2" stroke-dasharray=".8 .7" stroke-linecap="butt">
<path d="M111.4 29.7l-2.3 22.5M108.9 55.1l-3.5 34.8M114.6 55l2.6-.1M114.9 52.1l2.3-.1M277.2 79h-23M277.2 77.1h-23M254.2 84.8h23M251.5 175.2v-22.6M274.2 174.7v-22.1M80.2 181.1v-23.1M102.1 180.3v-22.3M80.2 210.2v-23.3"/>
<path d="M80.2 210.2h1.4M102.1 210.2v-23.3M251.5 211.2v-30.2M274.2 211.2v-29.7"/>
</g>
<g fill="none" stroke="#000" stroke-width=".3">
<path d="M351.6 15.4h73.6M119.1 21.3l1-1.2-4.5 1.2h5.1a2.55 2.55 0 0 1 2.6-2.6 2.55 2.55 0 0 1 2.5 2.6 2.55 2.55 0 0 1-2.5 2.5v2M119.3 21.1l-.8 .2M119.5 20.8l-1.7 .5M119.7 20.6l-2.7 .7M119.9 20.4l-3.6 .9M351.6 35.5h45.6M421.4 35.5h3.8M114.8 72.2l3.6 .9M115.5 72.2l2.7 .7M116.3 72.2l1.7 .5M117 72.2l.8 .2"/>
<path d="M121.8 67.7v2M121.8 69.7a2.55 2.55 0 0 1 2.5 2.5 2.55 2.55 0 0 1-2.5 2.6 2.55 2.55 0 0 1-2.6-2.6h-5.2l4.6 1.2-1-1.2M77.9 177.9h-2a2.55 2.55 0 0 0-2.5-2.5 2.55 2.55 0 0 0-2.6 2.5 2.55 2.55 0 0 0 2.6 2.6v5.2l-1.2-4.6 1.2 1M114.8 177.9h2a2.55 2.55 0 0 1 2.5-2.6 2.55 2.55 0 0 1 2.6 2.6 2.55 2.55 0 0 1-2.6 2.5v5.2l1.2-4.5-1.2 .9M72.5 181.3l.9 3.6M72.7 181.5l.7 2.7M73 181.7l.4 1.7M73.2 181.9l.2 .8M119.5 181.9l-.2 .7M119.7 181.7l-.4 1.7M120 181.5l-.7 2.6M120.2 181.3l-.9 3.6"/>
<path d="M13 255.7h88M37.5 255.7v10.6M62.1 255.7v10.6M101 252v20.6M219.1 252v14.3M263.5 252v20.6M307.9 252v14.3M307.9 254.7h15.8M307.9 259.2h117.3M323.7 252v14.3M13 266.3h412.2M193.2 266.3v6.3"/>
<path d="M307.9 261.5h15.8M344.5 266.3v6.3M380.2 270.4h1.9M380.2 270.1l1.9 .3-1.9 .4zM380.5 270.3l.7 .1-.7 .2zM384 266.3v6.3M384 268.7h41.2M409.3 266.3v6.3M417.2 266.3v6.3"/>
</g>
<g fill="#000">
<circle cx="120.7" cy="21.3" r=".13"/>
<circle cx="119.2" cy="72.2" r=".13"/>
<circle cx="73.4" cy="180.5" r=".13"/>
<circle cx="119.3" cy="180.4" r=".13"/>
</g>
<path d="M98.2 32.9l-7.8 34M103.4 32.4l-4.6 .1-.6 .4M286.9 81.9a2.87 2.87 0 0 0-4.2-2.6 2.87 2.87 0 0 0-.4 4.9 2.87 2.87 0 0 0 4.6-1.9v-.4" fill="none" stroke="#000" stroke-width=".25" stroke-dasharray=".8 .7" stroke-linecap="butt"/>
<path d="M265.7 43.6v10.2M265.7 63.2v26.1" fill="none" stroke="#000" stroke-width=".2" stroke-dasharray="1.6 .6 .6 .6" stroke-linecap="butt"/>
<path d="M13 6.3h412.2v266.3h-412.2zM351.6 6.3v44.3h73.6M351.6 45.2h73.6M13 252h412.2" fill="none" stroke="#000" stroke-width=".55"/>
<text font-size="3.5" x="223.9" y="260.5">CALIFORNIA</text>
<g font-size="3.1">
<text x="121.7" y="22.6">A</text>
<text x="120.2" y="73.4">A</text>
<text x="62" y="103.6">WALL DRAIN DETAIL AT WEEPHOLE</text>
<text x="254" y="105">VIEW A-A</text>
<text x="94.2" y="109.7">OPTION A</text>
<text x="72.2" y="179.5">B</text>
<text x="118" y="179.4">B</text>
<text x="54.1" y="225.6">WALL DRAIN DETAIL AT WEEPHOLE</text>
<text x="250.7" y="226.3">SECTION B-B</text>
<text x="85" y="231.8">OPTION B</text>
</g>
<text font-size="3" x="342" y="264.2">WALL DRAIN DETAILS</text>
<g font-size="2.8">
<text x="265.2" y="262.7">ENGINEERING SERVICES</text>
<text x="275.2" y="258">DIVISION OF</text>
</g>
<text font-size="2.2" x="19" y="260.4">xs12-021</text>
<g font-size="1.9">
<text x="232.3" y="255.3">STATE OF</text>
<text x="220.1" y="264.5">DEPARTMENT OF TRANSPORTATION</text>
</g>
<g font-size="1.8">
<text x="57.9" y="20.4">INITIAL FACING LAYER</text>
<text x="131.5" y="29.6">FLEXIBLE OR DOUBLE</text>
<text x="131.5" y="34.9">DRAIN STRIP.</text>
<text x="131.5" y="32.3">SIDED GEOCOMPOSITE</text>
<text x="153" y="34.9">FABRIC</text>
<text x="50.5" y="39.6">OPTIONAL TRAFFIC</text>
<text x="131.5" y="37.6">SIDE AGAINST SOIL</text>
<text x="50.5" y="44.9">ELSEWHERE ON PLANS</text>
<text x="50.5" y="42.3">BARRIER AS SHOWN</text>
<text x="127.8" y="45.8">NAIL TO BACK CUT</text>
<text x="263.4" y="57.2">12&quot;</text>
<text x="77.9" y="65.3" transform="rotate(-90 77.9 65.3)">1’-0&quot;</text>
<text x="82.3" y="64.1" transform="rotate(-90 82.3 64.1)">Typ</text>
<text x="129.8" y="65.4">WRAPPED WITH GEOCOMPOSITE</text>
<text x="263.2" y="60.8">Typ</text>
<text x="288.3" y="64.8">GEOCOMPOSITE DRAIN</text>
<text x="129.8" y="70.7">PIPE</text>
<text x="129.8" y="68">DRAIN WITH FABRIC AGAINST</text>
<text x="226.7" y="72.2">PVC PIPE</text>
<text x="287.9" y="72.1">90^ PVC PIPE ELBOW</text>
<text x="72.2" y="79.1">Approx FG</text>
<text x="124.3" y="79.9">BACK OF WALL</text>
<text x="68.9" y="88.9">BOTTOM OF WALL</text>
<text x="229.1" y="92.6">CAP END</text>
<text x="331" y="97.6">NOTES:</text>
<text x="331" y="102.7">1.</text>
<text x="334.3" y="105.4">Geosynthetics of the Standard Specifications</text>
<text x="336.3" y="102.7">Geocomposite drain strip per Section 88</text>
<text x="259.4" y="108.9">No scale</text>
<text x="331" y="110.6">2.</text>
<text x="334.3" y="113.3">elsewhere on plans</text>
<text x="336.2" y="110.6">Elevation of drains and weepholes as shown</text>
<text x="99.1" y="114.2">No scale</text>
<text x="226" y="142.4">INITIAL FACING LAYER</text>
<text x="52.8" y="152.9">INITIAL FACING LAYER</text>
<text x="287.9" y="158.8">OPTIONAL COUPLER</text>
<text x="46.7" y="167.5">PIPE, SEE NOTE 2</text>
<text x="124.8" y="173.5">DRAIN STRIP.</text>
<text x="124.8" y="170.9">SIDED GEOCOMPOSITE</text>
<text x="124.8" y="168.2">STIFF OR SINGLE</text>
<text x="146.3" y="173.5">FABRIC</text>
<text x="287.9" y="168.3">90^ PVC PIPE ELBOW</text>
<text x="124.8" y="176.2">SIDE AGAINST SOIL</text>
<text x="296.8" y="185.4">GEOCOMPOSITE DRAIN STRIP</text>
<text x="50.1" y="191.4">Approx FG</text>
<text x="296.8" y="190.7">NOTCH BOTTOM EDGE OF GEOCOMPOSITE</text>
<text x="296.8" y="188.1">INSERTED INTO SLOTTED PVC PIPE.</text>
<text x="206.6" y="195.5">TREATMENT AS SHOWN</text>
<text x="206.6" y="192.9">OPTIONAL ARCHITECTURAL</text>
<text x="296.8" y="196">SLEEVE</text>
<text x="296.8" y="193.4">DRAIN STRIP AT LOCATION OF PVC PIPE</text>
<text x="206.6" y="198.2">ELSEWHERE ON PLANS</text>
<text x="50.1" y="209.1">BOTTOM OF WALL</text>
<text x="114.4" y="204.7">OPTIONAL COUPLER</text>
<text x="292.8" y="214.5">PVC PIPE CAP</text>
<text x="260.4" y="230.3">No Scale</text>
<text x="90.5" y="236.2">No scale</text>
<text x="33.9" y="254.7">BRIDGE STANDARD DETAILS</text>
</g>
<g font-size="1.5">
<text x="43.5" y="260.3">July 2014</text>
<text x="264.1" y="268.9">UNIT:</text>
<text x="264.1" y="271.5">PROJECT NUMBER &amp; PHASE:</text>
<text x="313.8" y="271.6">CONTRACT NO.:</text>
</g>
<text font-size="1.4" x="405.9" y="39.4">CIVIL</text>
<g font-size="1.3">
<text x="354" y="23.6">REGISTERED CIVIL ENGINEER</text>
<text x="392.9" y="23.6">DATE</text>
<text x="354.3" y="34.5">PLANS</text>
<text x="362.6" y="34.6">APPROVAL</text>
<text x="375.2" y="34.6">DATE</text>
<text x="352.6" y="40.6">shall not be responsible for the accuracy or</text>
<text x="352.6" y="38.9">The State of California or its officers or agents</text>
<text x="352.6" y="47.5">The Registered Civil Engineer for the project is responsible for the selection</text>
<text x="352.6" y="42.3">completeness of scanned copies of this plan sheet.</text>
<text x="104.5" y="50.9" transform="rotate(-1 104.5 50.9)">2 %</text>
<text x="352.6" y="49.2">and proper application of the component design and any modifications shown.</text>
<text x="90.7" y="179.4" transform="rotate(-1 90.7 179.4)">2 %</text>
<text x="62.9" y="257.9">The components of the Bridge Standard</text>
<text x="62.9" y="263.1">a registered civil engineer in the State</text>
<text x="62.9" y="261.4">responsible charge of the Technical Owner,</text>
<text x="62.9" y="259.6">Details have been prepared under the</text>
<text x="14.3" y="268.6">Refer to:</text>
<text x="22.9" y="268.6">http://www.dot.ca.gov/hq/esc/techpubs/manual/bridgemanuals/bridge-standard-detail-</text>
<text x="62.9" y="264.8">of California</text>
<text x="102" y="268.6">FILE =&gt;</text>
<text x="109.5" y="268.6">xs12-021.dgn</text>
<text x="14.3" y="270.4">sheets/index.html</text>
<text x="102" y="271.6">USERNAME =&gt;</text>
<text x="113.9" y="271.6">s136236</text>
<text x="134.1" y="271.6">TIME PLOTTED =&gt;</text>
<text x="149.1" y="271.6">16:01</text>
<text x="165.4" y="271.6">DATE PLOTTED =&gt;</text>
<text x="181.3" y="271.6">14-JUL-2016</text>
</g>
<g font-size="1.2">
<text x="352.1" y="9.1">DIST</text>
<text x="360.2" y="9.1">COUNTY</text>
<text x="374.4" y="9.1">ROUTE</text>
<text x="387.6" y="10">TOTAL PROJECT</text>
<text x="389.7" y="8.2">POST MILES</text>
<text x="408.3" y="8.1">SHEET</text>
<text x="410.4" y="10">No.</text>
<text x="416.3" y="10">SHEETS</text>
<text x="416.9" y="8.1">TOTAL</text>
</g>
<g font-size="1.1">
<text x="401" y="33.3">No.</text>
<text x="401.9" y="36.6">Exp.</text>
<text x="410.7" y="268.1">SHEET</text>
<text x="420.2" y="268.1">OF</text>
<text x="385" y="271.1">6-19-14</text>
<text x="391.3" y="271.1">7-12-16</text>
</g>
<g font-size="1">
<text x="403.9" y="23.2" transform="rotate(-31 403.9 23.2)">P</text>
<text x="405" y="22.6" transform="rotate(-20 405 22.6)">R</text>
<text x="406" y="22.2" transform="rotate(-15 406 22.2)">O</text>
<text x="407.1" y="21.9" transform="rotate(-10 407.1 21.9)">F</text>
<text x="408.2" y="21.7" transform="rotate(-4 408.2 21.7)">E</text>
<text x="409.3" y="21.7" transform="rotate(1 409.3 21.7)">S</text>
<text x="410.5" y="21.7" transform="rotate(12 410.5 21.7)">S</text>
<text x="411.8" y="22" transform="rotate(17 411.8 22)">I</text>
<text x="412.7" y="22.2" transform="rotate(22 412.7 22.2)">O</text>
<text x="413.7" y="22.7" transform="rotate(28 413.7 22.7)">N</text>
<text x="414.7" y="23.2" transform="rotate(33 414.7 23.2)">A</text>
<text x="415.7" y="23.9" transform="rotate(44 415.7 23.9)">L</text>
<text x="399.4" y="29.5" transform="rotate(-74 399.4 29.5)">S</text>
<text x="399.7" y="28.4" transform="rotate(-69 399.7 28.4)">T</text>
<text x="400.2" y="27.4" transform="rotate(-63 400.2 27.4)">E</text>
<text x="400.7" y="26.3" transform="rotate(-53 400.7 26.3)">R</text>
<text x="401.4" y="25.4" transform="rotate(-47 401.4 25.4)">E</text>
<text x="402.1" y="24.6" transform="rotate(-42 402.1 24.6)">D</text>
<text x="417.3" y="25.5" transform="rotate(55 417.3 25.5)">E</text>
<text x="417.9" y="26.4" transform="rotate(60 417.9 26.4)">N</text>
<text x="418.4" y="27.4" transform="rotate(65 418.4 27.4)">G</text>
<text x="419" y="28.8" transform="rotate(76 419 28.8)">I</text>
<text x="419.2" y="29.6" transform="rotate(81 419.2 29.6)">N</text>
<text x="399.1" y="31.7" transform="rotate(-85 399.1 31.7)">G</text>
<text x="399.2" y="32.9" transform="rotate(-96 399.2 32.9)">E</text>
<text x="399.2" y="30.4" transform="rotate(-79 399.2 30.4)">I</text>
<text x="399.4" y="34" transform="rotate(-101 399.4 34)">R</text>
<text x="419.4" y="33" transform="rotate(98 419.4 33)">R</text>
<text x="419.4" y="30.7" transform="rotate(87 419.4 30.7)">E</text>
<text x="419.4" y="31.9" transform="rotate(92 419.4 31.9)">E</text>
<text x="400.8" y="39.1" transform="rotate(46 400.8 39.1)">S</text>
<text x="401.5" y="39.8" transform="rotate(41 401.5 39.8)">T</text>
<text x="402.2" y="40.4" transform="rotate(37 402.2 40.4)">A</text>
<text x="403" y="41" transform="rotate(32 403 41)">T</text>
<text x="403.8" y="41.5" transform="rotate(27 403.8 41.5)">E</text>
<text x="414" y="41.9" transform="rotate(-29 414 41.9)">R</text>
<text x="414.9" y="41.5" transform="rotate(-34 414.9 41.5)">N</text>
<text x="415.9" y="40.8" transform="rotate(-38 415.9 40.8)">I</text>
<text x="416.4" y="40.4" transform="rotate(-43 416.4 40.4)">A</text>
<text x="405.6" y="42.3" transform="rotate(18 405.6 42.3)">O</text>
<text x="406.5" y="42.6" transform="rotate(13 406.5 42.6)">F</text>
<text x="408.4" y="42.9" transform="rotate(4 408.4 42.9)">C</text>
<text x="409.4" y="42.9" transform="rotate(-1 409.4 42.9)">A</text>
<text x="410.4" y="42.9" transform="rotate(-6 410.4 42.9)">L</text>
<text x="411.5" y="42.7" transform="rotate(-10 411.5 42.7)">I</text>
<text x="412.3" y="42.5" transform="rotate(-15 412.3 42.5)">F</text>
<text x="413.1" y="42.3" transform="rotate(-24 413.1 42.3)">O</text>
<text x="310.6" y="254.1">BRIDGE NO.</text>
<text x="310.8" y="260.9">POST MILE</text>
<text x="347.3" y="269">DISREGARD PRINTS BEARING</text>
<text x="347.3" y="270.6">EARLIER REVISION DATES</text>
</g>
<g font-size=".9">
<text x="195.5" y="269.2">ORIGINAL SCALE IN INCHES</text>
<text x="195.5" y="270.6">FOR REDUCED PLANS</text>
<text x="218.7" y="271.6">0</text>
<text x="231.8" y="271.6">1</text>
<text x="244.2" y="271.6">2</text>
<text x="256.9" y="271.6">3</text>
</g>
<g font-size=".8">
<text x="21.5" y="263.2">FILE NO.</text>
<text x="43" y="263.5">APPROVAL DATE</text>
<text x="391" y="267.9">REVISION DATES</text>
</g>
</svg>
